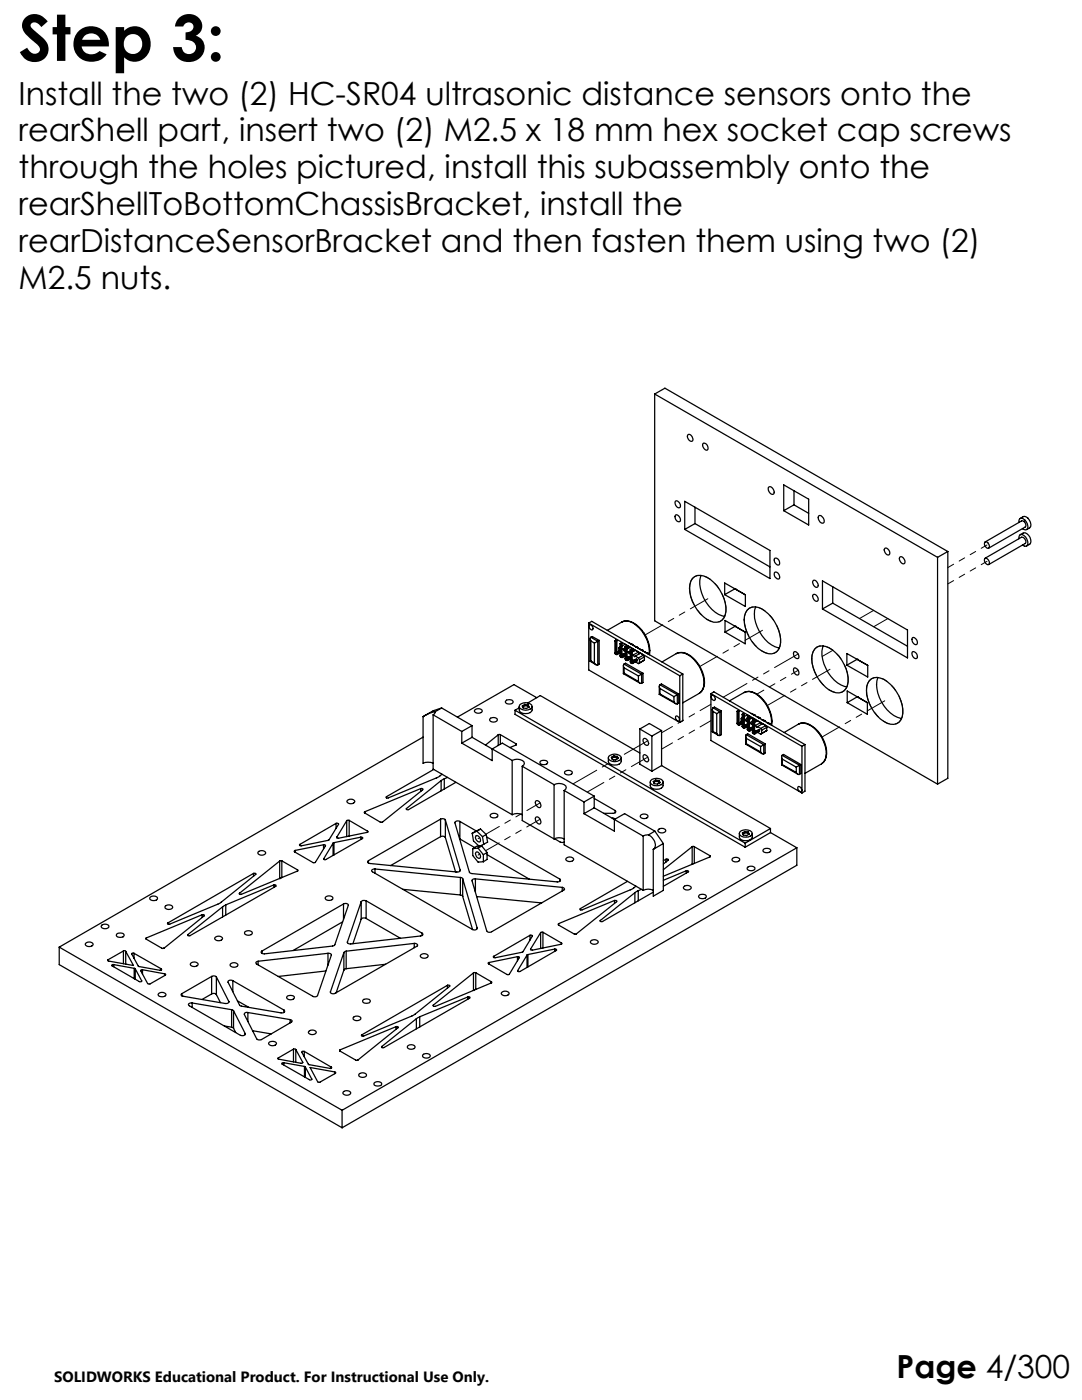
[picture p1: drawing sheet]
<svg xmlns="http://www.w3.org/2000/svg" width="216mm" height="279mm" viewBox="0 0 216 279" stroke-linecap="round" stroke-linejoin="round" font-family="sans-serif">
<g fill="none" stroke="#000" stroke-width=".25">
<path d="M130.6 78.6l56.5 32.6M130.6 78.6l2.1-1.1 56.4 32.6M130.6 78.6v45.3l56.5 32.6M137.2 86.9l.1-.2a.9 .9 0 0 1 .8 1.4 .91 .91 0 0 1-.9-1.2zM140.2 88.6a.79 .79 0 0 1 1 .2 .79 .79 0 0 1-.1 1 .96 .96 0 0 1-.9-1.2zM153.3 97.3l.2-.1a.99 .99 0 0 1 .8 1.4 1.03 1.03 0 0 1-1-1.3zM156.4 96.8l5 2.8v5.2l-5-2.9zM158.4 97.9v2.9M134.7 100.1l.1-.1a.88 .88 0 0 1 .8 1.3 .92 .92 0 0 1-.9-1.2zM134.8 102.8a.9 .9 0 0 1 .8 1.3 .88 .88 0 0 1-.8-1.3zM136.6 100l17 9.9v5.6l-17-9.8zM138.1 115.5a2.6 2.6 0 0 1 3.6 .1 8.1 8.1 0 0 1 3.2 6.4 2.1 2.1 0 0 1-3.2 2 7.7 7.7 0 0 1-4-7.3z"/>
<path d="M138.7 104.5l-2.1 1.2M138.7 104.5l14.9 8.6M138.7 101.2v3.3M139.9 114.8a6.9 6.9 0 0 0 2.2 6.8 4.6 4.6 0 0 0 2.5 1.4M144.6 118.7l4.1 2.3v-2.3M144.6 118.7v-2.4l4.1 2.4M146.6 117.5h.1M146.6 117.5l-2 1.2M146.6 117.5l2.1 1.2M154.6 111.4a.88 .88 0 0 1 .8 1.3 .9 .9 0 0 1-.8-1.3zM154.6 114.2a.9 .9 0 0 1 .8 1.3 .88 .88 0 0 1-.8-1.3zM158.4 100.8l-2 1.1"/>
<path d="M158.4 100.8l3 1.6M162.2 118.7a.78 .78 0 0 1 .9 .3 .78 .78 0 0 1 0 1 .92 .92 0 0 1-.9-1.3zM162.3 115.8a.92 .92 0 0 1 .8 1.4 .92 .92 0 0 1-.8-1.4zM163.3 103l.1-.1a.99 .99 0 0 1 .9 1.5 1 1 0 0 1-1-1.4zM164.1 115.9l17 9.8v5.6l-17-9.8zM166.2 117.1v3.3M176.6 109.4a.88 .88 0 0 1 .8 1.3 .9 .9 0 0 1-.8-1.3zM179.5 111.3l.1-.2a.92 .92 0 0 1 .8 1.4 .96 .96 0 0 1-.9-1.2zM187.1 111.2v45.3M189.1 110.1l-2 1.1M189.1 110.1v45.2l-2 1.2M196.5 111.5a.73 .73 0 0 1 .8 .3 .73 .73 0 0 1-.1 .9 .84 .84 0 0 1-.7-1.2z"/>
<path d="M196.5 108.2a.84 .84 0 0 1 .8 1.2 .82 .82 0 0 1-.8-1.2zM196.6 111.4l7.2-4.2a.85 .85 0 0 1 .7 1.3l-7.2 4.2M196.6 108.2l7.2-4.2a.79 .79 0 0 1 .8 .4 .79 .79 0 0 1-.1 .8l-7.2 4.2M203.3 107.5a.62 .62 0 0 1 .6-.8 1.8 1.8 0 0 1 1.1 2.1l-.2 .2h-.4l-.4-.2M203.3 104.3a.67 .67 0 0 1 .5-.9 1.66 1.66 0 0 1 1.1 2.3l-.3 .1-.6-.3M203.6 106.7l.6-.3a1.5 1.5 0 0 1 1.3 2.2l-.6 .4M203.6 103.5l.6-.4a1.51 1.51 0 0 1 1.3 2.2l-.6 .4M100.9 139.9l.2-.2 .5-.1a.54 .54 0 0 1 .7 .6l-.7 .3a.69 .69 0 0 1-.8-.4zM107.1 139.2l-4.5-2.6-11.3 6.5M117.5 124.4l18.1 10.5M117.5 124.4v9.3l18.1 10.5M117.5 124.4l.6-.4 18.1 10.5"/>
<path d="M117.5 124.8a.53 .53 0 0 1 .7 .2 .53 .53 0 0 1-.1 .7l-.4-.3zM117.8 127.5v4.5M117.8 132l1.2 .7M117.9 127.2l-.1 .2 .1 .5M117.9 131.9l-.1 .1M117.9 127.2l.3-.2 1.4 .8M117.9 127.9l.7 .4M117.9 127.2l1.4 .8M117.9 131.9l.7 .4M117.9 127.9v4M118.6 132.3l.4 .4h.3M118.6 128.3v4"/>
<path d="M119.3 128l-.7 .3M119.3 128v4.7M119.6 127.8v4.7l-.3 .2M119.6 127.8l-.3 .2M122.7 130.3l.3 .3M122.7 127.9l.2 .1M122.7 130.3l.2 .1M122.7 127.9v2.4M122.7 127.9l.2-.2 .2 .2M122.9 128v2.4M123.1 130.2l.2 .1M123.1 127.9l-.2 .1"/>
<path d="M123.1 127.9v2.3M123.7 129.2l-.2 .1v.7M123.7 129.2h.1M123.7 130.3l-.5 .3h-.2l-.1-.2M123.7 130.9l.3 .3M123.7 128.4l.2-.1 .2 .1M123.7 128.4l.2 .2M123.7 130.9l.2 .1M123.7 128.4v2.5M123.7 130.1l-.4 .2M123.7 129.9l-.6 .3M123.9 128.6v2.4"/>
<path d="M124.1 124.1a2.98 2.98 0 0 1 3.4 1 6.5 6.5 0 0 1 2.1 5.6M124.1 124.1a2.47 2.47 0 0 1 2.9 .7 6.8 6.8 0 0 1 2.5 5.8M124.1 124.1l-2.9 1.7M124.1 130.8l.2 .1M124.1 129.4l.2 .1M124.1 128.9l.6-.3 .6 .3M124.1 128.4l-.2 .2M124.1 128.4v2.4M124.1 130.5l.2 .2 .2-.2M124.3 129.5l.2 .4 .2-.1M124.4 134.4l3.3 1.9M124.4 132.8v1.6"/>
<path d="M124.5 132.5l-.1 .3 .1 .5M124.5 134.3l-.1 .1M124.5 132.5l.3-.1 3.5 2M124.5 132.5l3.5 2M124.5 130.5v.1M124.5 133.3v1M124.5 133.3l2.9 1.6M124.5 134.3l2.9 1.7M124.7 129.8h.1M124.7 130.9l-.5 .3h-.2l-.1-.2M124.7 131.5l.3 .3M124.7 129l.3-.1 .1 .1"/>
<path d="M124.7 129l.3 .2M124.7 131.5l.3 .1M124.7 129v2.5M124.7 130.7l-.4 .2M124.7 130.4l-.6 .4M124.7 129.3l-.4 .2M125 129.2v2.4M125.1 131.4l.2 .1M125.1 129.5l.6-.3 .7 .3M125.1 129l-.1 .2M125.1 129v2.4M125.1 131.1l.2 .1 .3-.1"/>
<path d="M125.1 130l.2 .1M125.3 128.9l.2 .4M125.3 128.9l-.2 .1M125.3 130.1l.3 .4 .1-.1M125.5 128.3l.5 .3M125.6 131.1v.1M125.7 130.4h.1M125.8 131.5l-.7 .3-.1-.2M125.8 132.1l.2 .3M125.8 129.6l.2 .2M125.8 129.6l.2-.1 .2 .1M125.8 132.1l.2 .1"/>
<path d="M125.8 129.6v2.5M125.8 131.3l-.5 .2M125.8 131l-.7 .4M125.8 129.9l-.5 .2M125.8 128.5l.2 .1M125.9 128.6h.4M126 129.8v2.4M126.2 132l.2 .1M126.2 130.6l.2 .1M126.2 130.1l.6-.3 .6 .3M126.2 129.6l-.2 .2M126.2 129.6v2.4"/>
<path d="M126.2 131.7l.2 .1 .2-.1M126.3 128.6v.1M126.3 128.6l-.1 .1M126.4 129.5l.1 .4M126.4 130.7l.2 .4 .2-.1M126.4 129.5l-.2 .1M126.5 128.9l.6 .3M126.6 131.7h.1M126.8 131l.6 .3M126.8 132.1l.6 .3M126.8 129.1l.2 .1M127 129.2h.3"/>
<path d="M127.2 131.6v.3l-.9 .5a.18 .18 0 0 1-.2 0 .18 .18 0 0 1-.1-.2M127.2 131.6l-.8 .5M127.2 131.6l-.2-.1-.8 .5M127.3 129.2v.1M127.3 129.2l-.1 .1M127.4 136l.3 .3 .3 .1M127.4 130.1l.2 .4M127.4 131.3l.2 .4M127.4 130.1l-1 .6M127.4 134.9v1.1M127.6 131.7v.6M127.6 132.3l-.2 .1"/>
<path d="M127.9 129.7l-.3-.2 .5 .3M128 129.8h.3M128 134.5l-.6 .4M128 134.5v1.9M128.3 129.8v.1M128.3 134.4v1.8l-.3 .2M128.3 129.8l-.1 .1M128.3 134.4l-.3 .1M128.4 130.7l.2 .4M128.4 130.7l-.6-.3-1 .6M128.4 130.7l-1 .6M128.6 130.1l.5 .3"/>
<path d="M128.6 130.1l.3 .2M128.6 131.7l-1.2 .7M128.6 131.1v.6M128.6 131.1l-1 .6M128.6 131.7l-1 .6M129 130.4h.3M129.3 130.4l-.1 .1M129.3 130.4v.1M131.6 138.6l3.2 1.8M131.6 136.9v1.7M131.7 136.7l-.1 .2 .1 .5M131.7 138.5l-.1 .1"/>
<path d="M131.7 136.7l.3-.2 3.4 2M131.7 137.4l2.8 1.6M131.7 136.7l3.4 1.9M131.7 138.5l2.8 1.6M131.7 137.4v1.1M132.1 132.1l2.9-1.7a3.1 3.1 0 0 1 3.5 1.3 6.2 6.2 0 0 1 1.7 5.8l-.6 .9-3.4 1.9M134.5 139v1.1M134.9 130.5a2.81 2.81 0 0 1 3.4 .8 6.6 6.6 0 0 1 2.2 5.6 2 2 0 0 1-.9 1.4M135.1 138.6l-.6 .4M135.1 138.6v1.9M135.4 138.5v1.8l-.3 .2M135.4 138.5l-.3 .1"/>
<path d="M135.6 134.9v9.3M136.2 134.5l-.6 .4M136.2 134.5v9.3l-.6 .4M141.9 138.4v9.4l18.1 10.5M141.9 138.4l18.1 10.5M141.9 138.4l.6-.3 18.1 10.5M142 138.8a.6 .6 0 0 1 .6 .3 .6 .6 0 0 1-.1 .7l-.5-.3-.1-.5zM144.7 123.8l4 2.4v2.3l-4-2.3zM146.7 125h.1M146.7 125l-2 1.2M148.4 138.2a3 3 0 0 1 3.5 1 6.6 6.6 0 0 1 2.1 5.5M148.4 138.2a3.1 3.1 0 0 1 3.6 1.3 6.8 6.8 0 0 1 1.9 5.2"/>
<path d="M148.4 138.2l-2.8 1.7M149.1 121.8a2.47 2.47 0 0 1 3.5 .2 7.6 7.6 0 0 1 3 7 1.98 1.98 0 0 1-3 1.2 7.7 7.7 0 0 1-4-7.3zM150.8 121.1a7.1 7.1 0 0 0 2.5 7.1 4.7 4.7 0 0 0 2.2 1.1M158.5 130.1a.9 .9 0 0 1 .8 1.3 .88 .88 0 0 1-.8-1.3zM158.5 133.3a.92 .92 0 0 1 .8 1.4 .92 .92 0 0 1-.8-1.4zM162.6 129.5a2.56 2.56 0 0 1 3.5 .2 8.1 8.1 0 0 1 3.1 6.4 2.1 2.1 0 0 1-3.1 1.9 7.7 7.7 0 0 1-4.1-7.3zM164.3 128.9a6.9 6.9 0 0 0 2.1 6.8 4.9 4.9 0 0 0 2.6 1.4M166.2 120.4l-2.1 1.1M166.2 120.4l14.9 8.6M169 130.4l4.1 2.4v2.3l-4.1-2.3zM169.1 137.9l4 2.3v2.4l-4-2.4zM171 131.6h.1"/>
<path d="M171 131.6l-2 1.2M171.1 139.1h.1M171.1 139.1l-2 1.1M173.5 135.9a2.47 2.47 0 0 1 3.5 .1 7.5 7.5 0 0 1 3 7.1 2.06 2.06 0 0 1-3 1.3 7.8 7.8 0 0 1-4.1-7.4zM175.2 135.2a7 7 0 0 0 2.5 7.1 4.8 4.8 0 0 0 2.2 1.1M182.1 127.2a.92 .92 0 0 1 .8 1.4 .92 .92 0 0 1-.8-1.4zM182.1 130.1a.88 .88 0 0 1 .8 1.3 .9 .9 0 0 1-.8-1.3zM69.3 159.8l.7-.3a.58 .58 0 0 1 .7 .6l-.7 .3a.59 .59 0 0 1-.7-.6zM77.1 159v.2M84 157.4a.24 .24 0 0 1 .2-.1 .24 .24 0 0 1 .1 .3l-8 6.4M84 157.4l-11.2 4.6M84 157.4v.5"/>
<path d="M84.4 143v9.3a2.49 2.49 0 0 1 2 0M84.4 147.1l-72.6 41.9M86.4 142.7l5.7 3.3M86.4 142.7v10.8l15.8 9.1M86.5 153.6l-9.4 5.4M86.9 142l-.2 .4-.3 .3M86.9 142l-1.1 .3-1.4 .7M88 155.8l-6.9 5.6M88 155.8v2M88.1 141.3l-1.2 .7M88.1 141.3l6.1 3.5M88.1 141.3l-1.7 .6-2 1.1"/>
<path d="M88.2 154.5l-.9 .7-9.9 4.1-.3-.1v-.2M88.7 155.4l-.7 .4M88.7 155.4v2M89.3 155.2l-.6 .2M90.9 156.1l-9.4 5.5a.24 .24 0 0 1-.3 0 .24 .24 0 0 1-.1-.2M92.1 148.3l6.1 3.5v-2.3l2-1.2 18.4 10.6M92.1 146v2.3M94.2 147.1l8 4.7M94.2 147.1l-2.1 1.2M94.2 144.8l-2.1 1.2M94.2 144.8v2.3M94.7 141.7l.7-.3a.59 .59 0 0 1 .8 .7l-.8 .2a.58 .58 0 0 1-.7-.6z"/>
<path d="M97.9 143.3l.6-.1a.59 .59 0 0 1 .7 .6l-.7 .3a.55 .55 0 0 1-.7-.6zM99.4 146.6l-2.5 2.1M99.4 146.6v2.2M99.8 146.6h-.4M99.8 146.6l3.2 1.8M99.8 146.6v1.9M102.2 151.8a1.72 1.72 0 0 1 2.4 .5l-.4 .6M102.2 151.8v10.8M102.8 141.7v.9l45.9 26.5M102.8 141.7l45.9 26.6M103 148.4l-.1 .3-1.2 .5M103 148.4v.3"/>
<path d="M103.6 141v.7a1.49 1.49 0 0 0 2.5 .3l.1-1M103.6 141.3l-.8 .4M103.7 140.7a1.8 1.8 0 0 1 2.4 0l.1 .3a1.59 1.59 0 0 1-2.5 .3zM104.2 152.9l6.4 3.7M104.2 152.9v10.9l6.4 3.6M104.7 140.6l.7 .1M104.7 140.6l-.5 .3 .2 .4 .7 .1 .5-.3-.2-.4M104.7 140.8l-.4 .3M104.7 140.8l.7 .1M104.7 140.6v.2M105.3 140.3l2.5-1.5 19.9 11.5M105.4 140.9l.1 .2"/>
<path d="M105.4 140.7v.2M106.9 159.9a.79 .79 0 0 1 .9 .3 .79 .79 0 0 1 0 .9 .96 .96 0 0 1-.9-1.2zM107.8 152l.2-.2 .5-.1a.52 .52 0 0 1 .6 .1 .52 .52 0 0 1 .1 .5l-.1 .2-.6 .1a.6 .6 0 0 1-.8-.4zM110.6 156.6a1.72 1.72 0 0 1 2.4 .6l-.4 .6M110.6 156.6v10.8M112.6 157.8l3.9 2.3M112.6 157.8v10.8l15.7 9.1M112.7 154l.7-.3a.59 .59 0 0 1 .8 .7l-.8 .3a.59 .59 0 0 1-.7-.7zM118.6 158.9l-2.1 1.2M118.6 158.9v2.3M118.6 159.3l4.1 2.4M121.4 151.2v.7a1.49 1.49 0 0 0 2.5 .3l.1-1"/>
<path d="M121.5 151a1.63 1.63 0 0 1 2.5 .2 1.56 1.56 0 0 1-2.5 .4zM122.5 150.8l.7 .2M122.5 150.8l-.5 .3 .2 .5 .6 .1 .6-.4-.2-.3M122.5 151.1l-.4 .2M122.5 151.1l.7 .1M122.5 150.8v.3M123.2 151.2l.1 .2M123.2 151v.2M127.7 145.5v7l2.4 1.4M127.7 145.5l2.4 1.4M127.7 145.5l1.9-1.1 2.4 1.4M128.5 147.4a.9 .9 0 0 1 .8 1.3 .88 .88 0 0 1-.8-1.3z"/>
<path d="M128.5 150.6a.92 .92 0 0 1 .8 1.4 .92 .92 0 0 1-.8-1.4zM129.8 156.1v.7a1.49 1.49 0 0 0 2.4 .3l.1-1M129.8 155.8a1.63 1.63 0 0 1 2.5 .3 1.54 1.54 0 0 1-2.5 .3zM130.1 146.9v7M130.8 155.7l.7 .1M130.8 155.7l-.4 .3 .1 .4 .7 .1 .5-.3-.2-.4M130.8 155.9l-.4 .3M130.8 155.9l.7 .1M130.8 155.7v.2M131.5 156l.1 .2M131.5 155.8v.2M132 152.8l-1.9 1.1"/>
<path d="M132 152.8l21.7 12.5M132 145.8l-1.9 1.1M132 145.8v7M134.5 140.1l.3 .3 .3 .1M134.8 143a.53 .53 0 0 1 .7 .2 .53 .53 0 0 1-.2 .7l-.5-.5zM142.1 141.6v4.4M142.1 146l1.2 .8M142.3 141.3l-.2 .3 .2 .4M142.3 146h-.2M142.3 141.3l.3-.2 1.3 .8M142.3 142l.7 .4M142.3 141.3l1.4 .8"/>
<path d="M142.3 146l.7 .4M142.3 142v4M143 146.4l.3 .4h.4M143 142.4v4M143.7 142.1l-.7 .3M143.7 142.1v4.7M143.9 141.9v4.7l-.2 .2M143.9 141.9l-.2 .2M147.1 144.4l.3 .3M147.1 142l.2 .1M147.1 142l.2-.2 .2 .2M147.1 144.4l.2 .1"/>
<path d="M147.1 142v2.4M147.3 142.1v2.4M147.5 144.3l.2 .1M147.5 142l-.2 .1M147.5 142v2.3M148.1 143.3l-.2 .1v.6M148.1 143.3h.1M148.1 144.4l-.5 .3a.18 .18 0 0 1-.2 0 .18 .18 0 0 1-.1-.2M148.1 145l.3 .3M148.1 142.6l.2 .1M148.1 145l.2 .1M148.1 142.6v2.4"/>
<path d="M148.1 142.6l.2-.2 .2 .2M148.1 144.1l-.4 .3M148.1 143.9l-.6 .4M148.1 143.2v.1M148.3 142.7v2.4M148.5 144.9l.2 .1M148.5 143l.6-.3 .6 .3M148.5 142.6l-.2 .1M148.5 142.6v2.3M148.5 144.6l.2 .1 .2-.1M148.5 143.5l.2 .1M148.7 143.6l.2 .4 .2-.2"/>
<path d="M148.8 148.5l3.3 1.9M148.8 146.9v1.6M148.9 146.6l-.1 .2 .1 .6M148.9 148.4l-.1 .1M148.9 146.6l.3-.2 3.5 2M148.9 144.6h.1M148.9 147.4v1M148.9 147.4l2.9 1.6M148.9 146.6l3.5 2M148.9 148.4l2.9 1.7M149.1 143.8v.1M149.1 143.8h.1"/>
<path d="M149.1 145l-.5 .3a.18 .18 0 0 1-.2 0 .18 .18 0 0 1-.1-.2M149.1 145.6l.3 .3M149.1 143.1l.2 .2M149.1 143.1l.2-.1 .2 .1M149.1 145.6l.2 .1M149.1 143.1v2.5M149.1 144.7l-.4 .3M149.1 144.5l-.6 .4M149.1 143.4l-.4 .2M149.3 143.3v2.4M149.5 145.5l.2 .1M149.5 143.6l.6-.3 .6 .3"/>
<path d="M149.5 143.1l-.2 .2M149.5 143.1v2.4M149.5 145.2l.2 .1 .2-.1M149.5 144.1l.2 .1M149.7 143l.2 .4M149.7 144.2l.2 .4 .2-.2M149.7 143l-.2 .1M149.9 142.4l.5 .2M149.9 145.2h.1M150.1 145.6l-.5 .3-.2-.1-.1-.1M150.1 146.2l.4 .3M150.1 144.4h.1"/>
<path d="M150.1 143.7l.3 .1M150.1 143.7l.3-.1 .2 .1M150.1 146.2l.3 .1M150.1 143.7v2.5M150.1 145.3l-.4 .3M150.1 145.1l-.6 .4M150.1 144l-.4 .2M150.2 142.6l.2 .1M150.3 142.6l.3 .1M150.4 143.8v2.5M150.6 146l.1 .2M150.6 144.2l.5-.3 .7 .3"/>
<path d="M150.6 143.7l-.2 .1M150.6 143.7v2.3M150.6 145.8h.4M150.6 144.7l.1 .1M150.6 142.7v.1M150.6 142.7l-.1 .1M150.7 143.6l.2 .4M150.7 144.8l.3 .3 .2-.1M150.7 143.6l-.1 .1M150.9 143l.5 .3M151.2 145l.6 .4M151.2 146.2l.6 .3"/>
<path d="M151.2 143.2h.2M151.3 143.2l.4 .1M151.6 145.7v.2l-1 .6-.2-.2M151.6 145.7l-.9 .5M151.6 145.7l-.2-.1-.8 .4M151.7 143.3v.1M151.7 143.3h-.1M151.8 150.1l.3 .3 .3 .1M151.8 144.2l.2 .4M151.8 145.4l.2 .3M151.8 144.2l-1.1 .6M151.8 149v1.1"/>
<path d="M152 145.7v.7l-.2 .1M152.3 143.8l-.4-.2 .4 .1 .2 .3M152.4 143.8l.3 .1M152.4 148.6l-.6 .4M152.4 148.6v1.9M152.7 143.9v.1M152.7 148.4v1.9l-.3 .2M152.7 143.9h-.1M152.7 148.4l-.3 .2M152.8 144.8l.2 .4M152.8 144.8l-.6-.4-1 .6M152.8 144.8l-1 .6"/>
<path d="M153 145.8l-.2 .1M153 145.2v.6M153 145.2l-1 .5M153 145.8l-1.2 .7M153.3 144.4l-.3-.3 .5 .4M153.4 144.4l.3 .1M153.7 144.5h-.1M153.7 144.5v.1M156 152.6l3.2 1.9M156 151v1.6M156.1 150.7l-.1 .3 .1 .5M156.1 152.6h-.1"/>
<path d="M156.1 150.7l.3-.1 3.4 2M156.1 151.5l2.8 1.6M156.1 150.7l3.4 2M156.1 152.6l2.8 1.6M156.1 151.5v1.1M158.9 154.2l.3 .3 .3 .1M158.9 153.1v1.1M159.3 157a.6 .6 0 0 1 .6 .3 .6 .6 0 0 1-.2 .7l-.4-.3-.1-.5zM159.3 144.5a2.81 2.81 0 0 1 3.4 .9 6.6 6.6 0 0 1 2.2 5.7 1.76 1.76 0 0 1-1 1.3M159.3 144.5a3.2 3.2 0 0 1 3.6 1.2 6.1 6.1 0 0 1 1.7 5.9l-.7 .8-3.3 1.9M159.3 144.5l-2.8 1.7M159.5 152.7l-.6 .4"/>
<path d="M159.5 152.7v1.9M159.8 152.6v1.8l-.3 .2M159.8 152.6l-.3 .1M160 148.9v9.4M160.6 148.6l-.6 .3M160.6 148.6v9.3l-.6 .4M29.9 179.1l.8-.3a.59 .59 0 0 1 .7 .7l-.7 .2a.59 .59 0 0 1-.8-.6zM47.8 178.3v.1M50.6 174.3a.24 .24 0 0 1 .3-.1 .24 .24 0 0 1 .1 .3l-7.3 5.9-9.9 4.1-.3-.1v-.2M50.6 174.3l-17.1 9.9M50.6 174.3v.6M51.5 170l.7-.2a.58 .58 0 0 1 .8 .6l-.8 .3a.59 .59 0 0 1-.7-.7z"/>
<path d="M54.6 176.6l.5 .1-17.2 10a.24 .24 0 0 1-.3 .1 .24 .24 0 0 1-.1-.3M54.6 176.6l-9.6 4M54.6 176.6v.5M55.8 175.3h.1M55.8 171.8l-8 6.5M55.8 171.8v3.5M56 175.3h-.2M56.2 171.8h-.4M56.2 171.8l3.2 1.8M56.2 171.8v3.4M58.9 169.7v.4M59.4 173.6v.2l-11.2 4.7h-.4v-.2"/>
<path d="M59.4 173.6v.2M59.8 168.5v.2M64.6 168.6h.3v.2l-2 3.3-.2 .1-3.9-2.2-.1-.1 .2-.2M64.6 168.6l-5.7 1.1M64.6 168.6v.8M64.6 171.4v.1M64.9 179.1l.8-.3a.59 .59 0 0 1 .7 .6l-.7 .3a.55 .55 0 0 1-.8-.6zM66.5 168.3l-1.9 3.1M66.5 168.3v2.4M66.6 168.2l-.1 .1M66.6 168.2v2.4M67.1 164.3h.2l.3 .2-1.9 3.1-5.6 1.2-.3-.1v-.2"/>
<path d="M67.1 164.3l-7.3 4.2M67.1 164.3v1M67.2 167.1v.1M69.2 163.8l-2 3.3M69.2 163.8v3.2M69.7 163.7l-.5 .1M69.7 163.7l3.6 2.2M69.7 163.7v3.2M72 167.1h.4v.2l-7.3 4.2a.27 .27 0 0 1-.3 .1 .27 .27 0 0 1-.2-.2M72 167.1l-5.4 1.1M72 167.1v.4M72.1 180l-2.8 8"/>
<path d="M72.1 180v3.4M72.8 162l-.1 .2 3.2 1.9 .4-.1M72.8 162v.3M73.1 179.8a.79 .79 0 0 0-1 .2M73.1 179.8l11.1 6.4M73.1 179.8v3.5M73.3 165.9l.1 .1-.1 .1-5.7 1.2h-.3l-.1-.2M73.3 165.9v.2M73.5 171.8a.32 .32 0 0 0-.1 .4 .32 .32 0 0 0 .4 .1l17.4 1.7a.5 .5 0 0 0 .6-.3M73.5 171.8v.5M74.8 173.4l-.6 .2v.3l20.1 11.6a.59 .59 0 0 0 .9-.3M74.8 173.4l17.1 1.7"/>
<path d="M74.8 173.4v.9M76.3 164l-.1 .1M80.4 177.5l11.5 1.1M81.1 161.4v.1M87.9 163.5a.76 .76 0 0 1 1 .2M87.9 167a.76 .76 0 0 1 1 .1M87.9 163.5l-14.4 8.3M87.9 163.5v3.5M87.9 167l-10 5.8M88.9 163.7l2.9 10M88.9 163.7v3.4M88.9 167.1l2 6.9"/>
<path d="M91.7 167.4h.1M91.8 163.9a.63 .63 0 0 0-1 .3l3 10 .4 .1 17 1.7 .6-.2-.1-.4M91.8 163.9l3.2 1.9M91.8 163.9v3.5M91.8 167.4l2.9 1.8M91.8 173.7v.1M91.9 175.1l.4 .3M91.9 178.6l.4 .3M91.9 175.1v3.5M92.3 175.4l2.9 9.8M92.3 175.4v3.5M92.3 178.9l2 6.6"/>
<path d="M94.2 166.3l.3 1.5 1.1 1.1 .9-.4M94.3 169.4v1.3l1.1 1.3h1M94.9 175.4a.49 .49 0 0 0-.7 .4l2.9 10a.7 .7 0 0 0 1 .1l14.4-8.2a.32 .32 0 0 0 .1-.4 .32 .32 0 0 0-.4-.2M94.9 175.4l17.3 1.7M94.9 175.4v2.6M95 166.8a.83 .83 0 0 1 .7 1.2 .83 .83 0 0 1-.7-1.2zM95 170a.83 .83 0 0 1 .7 1.3 .81 .81 0 0 1-.7-1.3zM95.1 178.9l13 1.3M95.1 165.9l-.9 .4M95.1 165.9l1.2 1.1M95.4 169.3l1 1.3M95.4 169.3l-1.1 .1"/>
<path d="M95.6 168.9h-.5l-.8 .5M95.9 165.5l-.8 .4M95.9 165.5l1.1 1M95.9 165.5l-1.7 .8M96.1 168.8l-.7 .5M96.1 168.8l1.1 1.3M96.1 168.8l-.4 .1M96.3 167l.2 1.5M96.4 170.6v1.4M97 166.5l-.7 .5M97 166.5l.3 1.6-.8 .4M97.1 167l14.6 8.4"/>
<path d="M97.2 170.1l-.8 .5M97.2 170.1v1.4l-.8 .5M97.2 170.6l8.5 4.9M97.9 162.6l.7-.3a.59 .59 0 0 1 .7 .6l-.7 .3a.55 .55 0 0 1-.7-.6zM102.2 162.6a2.17 2.17 0 0 1 2 0M106.9 163.2l.1-.1a.92 .92 0 0 1 .8 1.3 .96 .96 0 0 1-.9-1.2zM110.6 167.4a2.17 2.17 0 0 1 2 0M110.7 167.4l1.1 .7h.8M111.7 175.4v.5M112.2 177.1v.7M113 171.3l.7-.3a.59 .59 0 0 1 .7 .7l-.7 .2a.58 .58 0 0 1-.7-.6zM116.5 162.4l6.1 3.5v-2.4l2-1.1 6.1 3.5"/>
<path d="M116.5 160.1v2.3M118.6 161.2l9.7 5.7M118.6 161.2l-2.1 1.2M122.2 163.3h.1M122.3 163.3l.5 .1M122.3 163.3v.1M122.6 179.7a.25 .25 0 0 1 .3 0 .25 .25 0 0 1 .1 .3l-8.1 6.4h-.3l-3.2-1.8 .1-.3M122.6 179.7l-11.1 4.6M122.6 179.7v.6M122.7 161.7a.35 .35 0 0 1 .1 .5 .35 .35 0 0 1-.5 .1h-1.8M122.7 161.7v.5M125.2 175.9l-9.4 5.4"/>
<path d="M126.7 178.2l-6.9 5.5M126.7 178.2v2M126.9 176.8l-.9 .7-9.8 4.1h-.4v-.3M127.4 177.8l-.7 .4M127.4 177.8v2M127.8 162.7l.7-.2a.59 .59 0 0 1 .8 .6l-.8 .3a.55 .55 0 0 1-.7-.7zM128 177.5l-.6 .3M128.3 177.7a2.17 2.17 0 0 1 2.1 0M128.3 166.9v10.8M129.4 166.6a2.06 2.06 0 0 1 1.1 2.8l-.1 .1M129.4 166.6l-1.1 .3M130.4 178l-10.2 5.9a.24 .24 0 0 1-.3 .1 .24 .24 0 0 1-.1-.3"/>
<path d="M130.7 165.9l-1.3 .7M130.7 165.9l1.7 2.4M131.3 165.6l.8-.3a.58 .58 0 0 1 .7 .6l-.7 .3a.59 .59 0 0 1-.8-.6zM132.4 168.3v9.4l-2 1.2v-9.4M132.4 168.3l-2 1.2M132.9 171.5l.5 .1-1 .8M132.9 171.5l-.5 .3M132.9 171.5v.5M136.4 177l.7-.3a.59 .59 0 0 1 .8 .6l-.8 .3a.58 .58 0 0 1-.7-.6zM136.9 173.8l.5 .1-5 3M136.9 173.8l-4.5 1.9M136.9 173.8v.4"/>
<path d="M138.1 172.5h.1M138.1 169h.4M138.1 169l-5.7 4.6M138.1 169v3.5M138.3 172.4l-.2 .1M138.5 169l3.2 1.8M138.5 169v3.3M139.6 178.6l.6-.1a.6 .6 0 0 1 .7 .4 .92 .92 0 0 1-1.5 0zM141.7 170.8l-.1 .2-9.2 3.9M141.7 170.8v.2M146.1 171.4l.7-.3a.59 .59 0 0 1 .8 .6l-.8 .3a.55 .55 0 0 1-.7-.6zM147.5 166.3v.7a1.49 1.49 0 0 0 2.5 .3l.1-1"/>
<path d="M147.6 166.1a1.63 1.63 0 0 1 2.5 .2 1.54 1.54 0 0 1-2.5 .3zM148.6 165.9l.7 .2M148.6 165.9l-.5 .3 .2 .5 .7 .1 .5-.4-.2-.3M148.6 166.2l-.4 .2M148.6 166.2l.7 .1M148.6 165.9v.3M148.7 168.3v.8M149.1 173.1l.8-.2a.59 .59 0 0 1 .7 .6l-.7 .3a.59 .59 0 0 1-.8-.7zM149.3 166.3l.1 .2M149.3 166.1v.2M152.3 169.6l.2-.2 .5-.1a.55 .55 0 0 1 .7 .6l-.7 .3a.69 .69 0 0 1-.8-.4zM153.7 165.3l-5 3"/>
<path d="M153.7 166.2l-5 2.9M153.7 165.3v.9M153.7 166.2l5.3 3M159 169.2l-90.7 52.4M159 169.2v3.5l-90.7 52.4M11.8 189l56.5 32.6M11.8 189v3.5l56.5 32.6M17.1 188.3l.7-.3a.58 .58 0 0 1 .7 .6l-.7 .3a.59 .59 0 0 1-.7-.6zM20.2 184.7l.8-.3a.59 .59 0 0 1 .7 .7l-.7 .2a.55 .55 0 0 1-.8-.6zM21.6 191.5v.3M22.7 192.5h-.3l-.1 .2 5.5 3.2a.26 .26 0 0 0 .3 .1 .26 .26 0 0 0 .2-.3M22.7 192.5l4.1 .8"/>
<path d="M22.7 192.5v.4M23.2 186.5l.2-.2 .6-.1a.6 .6 0 0 1 .8 .5 .92 .92 0 0 1-1.6 0zM24.6 189.8l.3-.1 .2 .2M24.6 189.8l-3 1.7M24.6 189.8v2.5M25.1 189.9l1.5 2.8-4.9-.9-.2-.1 .1-.2M25.1 189.9v2.5M26.7 190.3l-.2-.1-.2 .2 1.4 2.5 4.2 .7 .3-.1v-.1M26.7 190.3l5.5 3.1M26.7 190.3v1M26.8 193.3l.2 .1M26.8 193.3v2"/>
<path d="M27 193.4l1.3 2.3M27 193.4v2M28.3 195.7v.1M28.4 193.5l-.2 .1-.1 .1 1.5 2.7h.4l3-1.8 .1-.1-.3-.2M28.4 193.5l4.4 .8M28.4 193.5v.9M29.2 187.2l-.1 .1 .1 .1 3.1 1.8h.4M29.2 187.2v.3M31.6 198.3l.7-.3a.58 .58 0 0 1 .8 .7l-.8 .2a.69 .69 0 0 1-.8-.4zM32.2 193.4v.2M32.7 189.2l-.1 .1M32.8 194.3v.4"/>
<path d="M32.9 180.9l.8-.3a.55 .55 0 0 1 .7 .6l-.7 .3a.59 .59 0 0 1-.8-.6zM33.5 184.2v.2M36.3 198.3a.29 .29 0 0 0-.1 .4 .29 .29 0 0 0 .3 .1l8.4 1.5a.5 .5 0 0 0 .7-.5M36.3 198.3v.5M37.5 186.5v.2M38 192.3l.8-.3a.58 .58 0 0 1 .7 .6l-.7 .3a.59 .59 0 0 1-.8-.6zM40.3 182.6a.24 .24 0 0 1 .3-.1 .24 .24 0 0 1 .1 .3l-8 6.4M40.3 182.6l-11.1 4.6M40.3 182.6v.5M42.2 194.9a.76 .76 0 0 1 1 .1M42.2 198.4a.7 .7 0 0 1 1 .1M42.2 194.9l-5.9 3.4"/>
<path d="M42.2 194.9v3.5M42.2 198.4l-1.9 1.1M42.9 187.1l.7-.3a.58 .58 0 0 1 .7 .7l-.7 .2a.59 .59 0 0 1-.7-.6zM43.2 195l2.4 4.8M43.2 195v3.5M43.2 198.5l.8 1.6M44.4 181l-6.9 5.5M44.4 181v2M45 180.6l-.6 .4M45 180.6v2M45.6 199.8v.2M46 192.4l.7-.3a.58 .58 0 0 1 .7 .7l-.7 .2a.59 .59 0 0 1-.7-.6z"/>
<path d="M46.5 195.7a.56 .56 0 0 0-.6-.1 .56 .56 0 0 0-.4 .4l2.4 4.7 8.2 1.4a.4 .4 0 0 0 .5 0 .4 .4 0 0 0 .1-.5M46.5 195.7l10.2 5.9M46.5 195.7v2.2M47.4 199.7l2.3 1.3M48.8 186l.8-.3a.59 .59 0 0 1 .7 .7l-.7 .3a.59 .59 0 0 1-.8-.7zM51.5 191.8v.7M52.3 189.8v.5M57.4 198.8l.6-.2a.62 .62 0 0 1 .7 .5 .89 .89 0 0 1-1.5 0zM65 193.8l-9.5 1.1M65.4 190.3a.49 .49 0 0 1 .7 .3l-2.7 8.1a.7 .7 0 0 1-1 .1l-11.2-6.4a.32 .32 0 0 1-.1-.4 .32 .32 0 0 1 .4-.2M65.4 190.3l-13.9 1.5M65.4 190.3v2.3"/>
<path d="M65.9 197.9v.1M68.4 184l-9.9 5.7M68.5 180.4a.59 .59 0 0 1 1 .3l-2.8 8-13.9 1.7-.6-.2-.1-.2 .2-.2M68.5 180.4l-16.2 9.4M68.5 180.4v3.1M68.6 190.1l-2.7 7.8M68.6 190.1v3.5M68.6 193.6l-1.5 4.6M69.1 189.8l-.5 .3M69.1 193.3l-.5 .3M69.1 189.8v3.5M69.3 188v.1"/>
<path d="M72.1 183.4l-1.7 4.9M72.4 199.6l.2-.1 .5-.1a.52 .52 0 0 1 .6 0 .52 .52 0 0 1 .1 .6l-.1 .1-.6 .1a.6 .6 0 0 1-.7-.4zM73.1 183.3a.74 .74 0 0 0-1 .1M73.1 183.3l6.8 4M76.9 192.4l-7.8 .9M82.7 188.3a.39 .39 0 0 1 .5 0 .39 .39 0 0 1 0 .5l-16.3 9.4a.59 .59 0 0 1-1-.3M82.7 188.3l-13.6 1.5M82.7 188.3v.8M83.9 190.6l.7-.3a.59 .59 0 0 1 .8 .7l-.8 .2a.58 .58 0 0 1-.7-.6zM84.2 186.2a.32 .32 0 0 1 .1 .4 .32 .32 0 0 1-.4 .2l-13.9 1.6a.54 .54 0 0 1-.7-.4M84.2 186.2v.5M89.3 196.6a.24 .24 0 0 1 .3 0 .24 .24 0 0 1 .1 .2l-7.4 5.9-9.7 4.1-.4-.1v-.2"/>
<path d="M89.3 196.6l-17.1 9.9M89.3 196.6v.6M93.3 199l.3-.1 .2 .2-17.2 10h-.4v-.3M93.3 199l-9.6 3.9M93.3 199v.4M94.5 197.7h.1M94.5 194.2l-8 6.4M94.5 194.2v3.5M94.7 197.6l-.2 .1M94.9 194.1l-.4 .1M94.9 194.1l3.1 1.8M94.9 194.1v3.4"/>
<path d="M95.2 185.2v.1M97.6 192.1v.3M98 196.2l-11.1 4.6a.25 .25 0 0 1-.3 .1 .25 .25 0 0 1-.1-.3M98 195.9l.1 .2-.1 .1M98 195.9v.3M98.5 190.9v.2M100.1 198.1l.7-.3a.59 .59 0 0 1 .7 .6l-.7 .3a.58 .58 0 0 1-.7-.6zM103.3 190.9h.2l.1 .2-2.1 3.4h-.3l-3.7-2.2-.1-.1 .2-.1M103.3 190.9l-5.7 1.2M103.3 190.9v.8M103.3 193.7v.1M105.2 190.6l-1.9 3.1"/>
<path d="M105.2 190.6v2.5M105.3 190.5l-.1 .1M105.3 190.5v2.5M105.8 186.7l.2-.1 .3 .2-2 3.2-5.5 1.1-.4-.1 .1-.1M105.8 186.7l-7.3 4.2M105.8 186.7v.9M105.9 189.4v.1M107.9 186.1l-2 3.3M107.9 186.1v3.2M108.3 186.1h-.4M108.3 186.1l3.7 2.1M108.3 186.1v3.1"/>
<path d="M110.7 189.4h.3l.1 .3-7.3 4.2h-.3l-.2-.2M110.7 189.4l-5.4 1.1M110.7 189.4v.5M111.5 184.3v.3M112 188.2v.3l-5.7 1.1h-.4v-.2M112 188.2v.2M115 186.4h-.1M115.8 181.3v.3M117.9 187.8l.7-.3a.59 .59 0 0 1 .7 .7l-.7 .3a.58 .58 0 0 1-.7-.7zM119.8 183.7v.2M38.3 200.2h-.3l-.3 .1-.1 .2 10.4 6.1a.61 .61 0 0 0 .9-.3M38.3 200.2l7.9 1.3"/>
<path d="M38.3 200.2v.8M44.8 204.8l1.4 .2M46.2 201.5l.4 .2M46.2 205l.4 .2M46.2 201.5v3.5M46.6 201.7l2.3 4.6M46.6 201.7v3.5M46.6 205.2l.4 .9M48.9 206.3v.2M49.5 202.1a.47 .47 0 0 0-.7 .4l2.4 4.8 .4 .2h.6l5.9-3.5 .2-.3-.4-.2M49.5 202.1l8.4 1.4M49.5 202.1v1.8"/>
<path d="M50.4 205.7l3.7 .6M53.7 208.1l.7-.3a.54 .54 0 0 1 .7 .6l-.7 .3a.59 .59 0 0 1-.7-.6zM55.5 211.1l-.1 .1 .2 .2 4.4 .8h.3l.1-.2M55.5 211.1v.2M56.6 212.1l-.3 .1v.1l5.4 3.2a.27 .27 0 0 0 .3 .1 .27 .27 0 0 0 .2-.3M56.6 212.1l4.1 .7M56.6 212.1v.4M56.7 201.6v.5M57.9 203.5v.7M58.6 209.4h.4M58.6 209.4l-3.1 1.7M58.6 209.4v2.5"/>
<path d="M59 209.4l1.4 2.6M59 209.4v2.6M60.4 212v.1M60.7 209.8a.3 .3 0 0 0-.5 .2l1.4 2.5 4.3 .8 .3-.2-.1-.1M60.7 209.8l5.4 3.2M60.7 209.8v1.1M60.7 212.8l.2 .1M60.7 212.8v2.1M60.9 212.9l1.3 2.4M60.9 212.9v2.1M61.6 205.8l.7-.2a.59 .59 0 0 1 .7 .6l-.7 .3a.58 .58 0 0 1-.7-.7zM61.9 213l4.9 .9 .2 .2-3.4 1.9-.2-.1z"/>
<path d="M62.2 215.3v.1M66.1 213v.2M66.8 213.9v.4M67.9 209.5v.3M68.5 217.9l.7-.2a.59 .59 0 0 1 .7 .6l-.7 .3a.58 .58 0 0 1-.7-.7zM70.5 203.1l.7-.3a.59 .59 0 0 1 .8 .6l-.8 .3a.59 .59 0 0 1-.7-.6zM71.4 211.6h-.1M71.6 214.4l.8-.3a.59 .59 0 0 1 .7 .6l-.7 .3a.59 .59 0 0 1-.8-.6zM72.2 206.5v.2M74.6 216.1l.8-.2a.59 .59 0 0 1 .7 .6l-.7 .2a.62 .62 0 0 1-.8-.4zM76.2 208.8v.3M79 204.9h.4l.1 .2-8.1 6.5h-.4l-3.2-1.8 .1-.3"/>
<path d="M79 204.9l-11.1 4.6M79 204.9v.6M81.3 208.8l.8-.3a.55 .55 0 0 1 .7 .6l-.7 .3a.59 .59 0 0 1-.8-.6zM83.1 203.3l-6.9 5.5M83.1 203.3v2M83.7 202.9l-.6 .4M83.7 202.9v2.1M84.3 210.5l.8-.2a.55 .55 0 0 1 .7 .6l-.7 .3a.59 .59 0 0 1-.8-.7zM86.5 200.6v.2M68.3 221.6v3.5"/>
</g>
<path d="M137.6 117.4a2.19 2.19 0 0 1 1-2.3 2.19 2.19 0 0 1 2.5 .1 7.6 7.6 0 0 1 3.6 7.5 2.01 2.01 0 0 1-2.9 1.2 7.8 7.8 0 0 1-4.2-6.5M148.5 123.7a2.19 2.19 0 0 1 1-2.3 2.19 2.19 0 0 1 2.5 .1 7.6 7.6 0 0 1 3.6 7.5 2.01 2.01 0 0 1-2.9 1.2 7.8 7.8 0 0 1-4.2-6.5M162 131.5a2.19 2.19 0 0 1 1-2.3 2.19 2.19 0 0 1 2.5 .1 7.6 7.6 0 0 1 3.6 7.5 2.01 2.01 0 0 1-3 1.2 7.8 7.8 0 0 1-4.1-6.5M172.9 137.8a2.19 2.19 0 0 1 1-2.3 2.19 2.19 0 0 1 2.5 .1 7.6 7.6 0 0 1 3.6 7.5 2.01 2.01 0 0 1-2.9 1.2 7.8 7.8 0 0 1-4.2-6.5" fill="none" stroke="#000" stroke-width=".2" stroke-dasharray="6.3 1.3 1.3 1.3 1.3 1.3" stroke-dashoffset="2.9"/>
<path d="M129.5 130.6a6.8 6.8 0 0 0-3.8-6.5l-.6-.2-1 .2M153.9 144.7a6.8 6.8 0 0 0-3.8-6.6l-.6-.1-1 .2" fill="none" stroke="#000" stroke-width=".2" stroke-dasharray="6.3 1.3 1.3 1.3 1.3 1.3" stroke-dashoffset="4.7"/>
<path d="M135 130.4a3.1 3.1 0 0 1 3.5 1.2 6.1 6.1 0 0 1 1.8 5.9l-.7 .8M132 149.5l9.9-5.7M132 146.2l9.9-5.6M159.4 144.5a3.1 3.1 0 0 1 3.5 1.2 6.1 6.1 0 0 1 1.7 5.9l-.6 .8" fill="none" stroke="#000" stroke-width=".2" stroke-dasharray="6.3 1.3 1.3 1.3 1.3 1.3" stroke-dashoffset="3.8"/>
<path d="M128.7 126.7l12.5-7.2M152.1 125.8l-12.4 7.2M165.6 133.6l-12.5 7.2M164 147.1l12.5-7.2" fill="none" stroke="#000" stroke-width=".2" stroke-dasharray="6.3 1.3 1.3 1.3 1.3 1.3" stroke-dashoffset="2.3"/>
<path d="M164.1 131l2.1-1.2M171.5 123.4l2.9-1.6M174.4 125.1l2.8-1.7M95.4 170.6l.4-.2M95.4 167.4l.4-.2" fill="none" stroke="#000" stroke-width=".2" stroke-dasharray="6.3 1.3 1.3 1.3 1.3 1.3"/>
<path d="M96.9 169.8l10.9-6.3" fill="none" stroke="#000" stroke-width=".2" stroke-dasharray="6.3 1.3 1.3 1.3 1.3 1.3" stroke-dashoffset="3.2"/>
<path d="M117.2 158.1l12.1-7" fill="none" stroke="#000" stroke-width=".2" stroke-dasharray="6.3 1.3 1.3 1.3 1.3 1.3" stroke-dashoffset="2.6"/>
<path d="M151 138.5l8.3-4.7" fill="none" stroke="#000" stroke-width=".2" stroke-dasharray="6.3 1.3 1.3 1.3 1.3 1.3" stroke-dashoffset="4.8"/>
<path d="M189.1 116.5l7.8-4.5M189.1 113.3l7.8-4.5" fill="none" stroke="#000" stroke-width=".2" stroke-dasharray="6.3 1.3 1.3 1.3 1.3 1.3" stroke-dashoffset="5"/>
<path d="M97 166.5l10.8-6.3" fill="none" stroke="#000" stroke-width=".2" stroke-dasharray="6.3 1.3 1.3 1.3 1.3 1.3" stroke-dashoffset="3.3"/>
<path d="M144.3 139.1l15-8.6M114.4 156.4l14.9-8.6" fill="none" stroke="#000" stroke-width=".2" stroke-dasharray="6.3 1.3 1.3 1.3 1.3 1.3" stroke-dashoffset=".9"/>
<text font-size="12.7" x="3.7" y="12.2">Step 3:</text>
<g font-size="6.3">
<text x="3.7" y="20.9">Install the two (2) HC-SR04 ultrasonic distance sensors onto the</text>
<text x="3.7" y="28.2">rearShell part, insert two (2) M2.5 x 18 mm hex socket cap screws</text>
<text x="3.7" y="35.6">through the holes pictured, install this subassembly onto the</text>
<text x="3.7" y="42.9">rearShellToBottomChassisBracket, install the</text>
<text x="3.7" y="50.3">rearDistanceSensorBracket and then fasten them using two (2)</text>
<text x="3.7" y="57.6">M2.5 nuts.</text>
<text x="178.9" y="275.1">Page 4/300</text>
</g>
<text font-size="3" x="10.8" y="275.7">SOLIDWORKS Educational Product. For Instructional Use Only.</text>
</svg>
